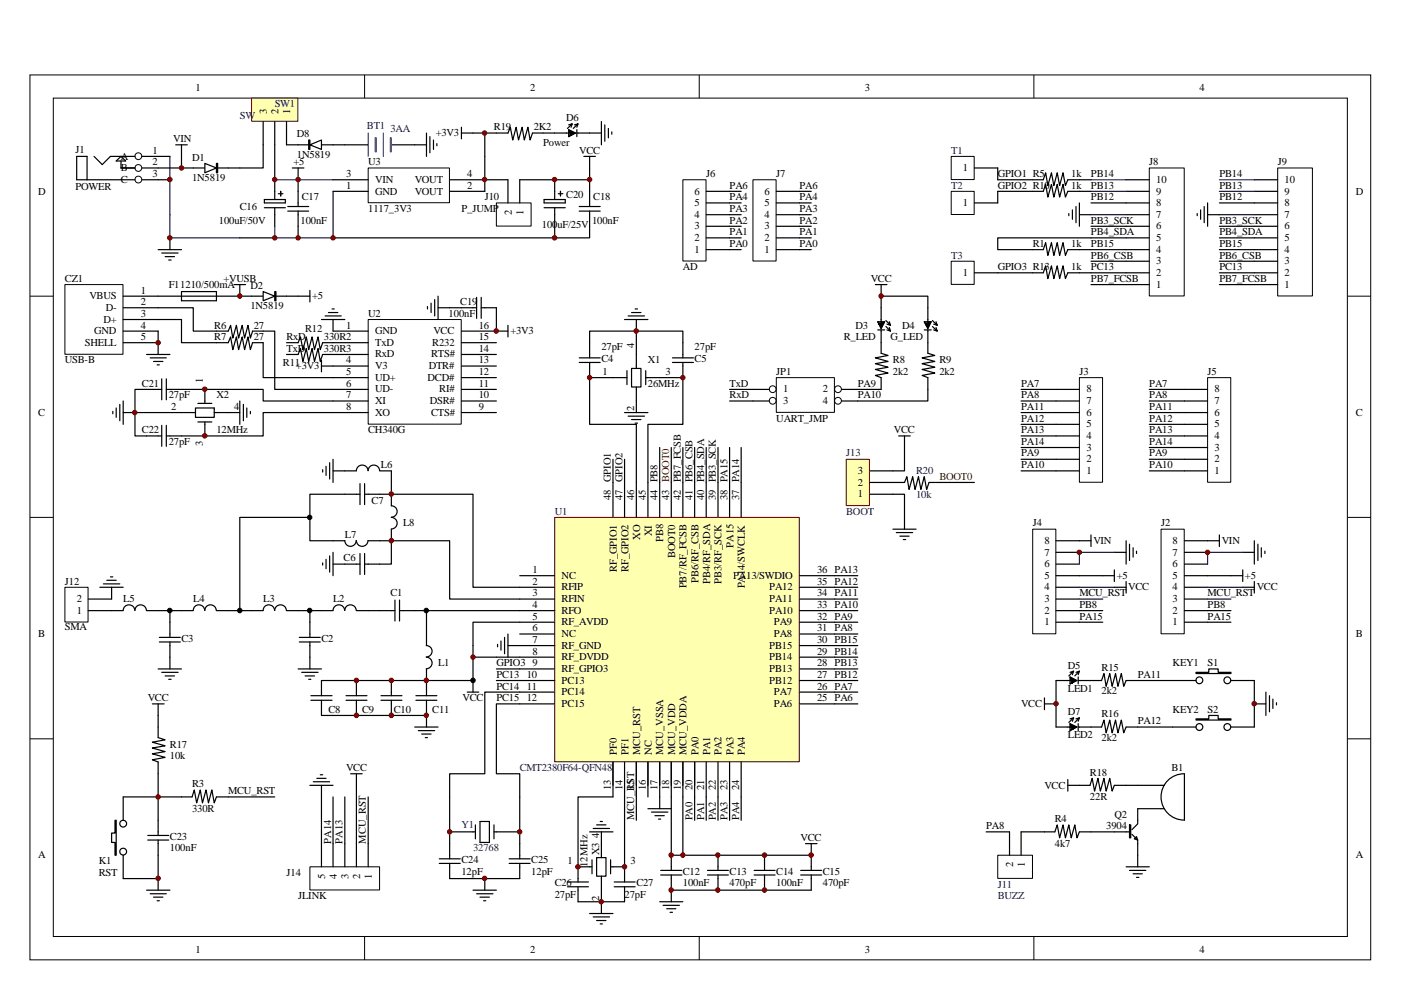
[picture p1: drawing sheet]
<svg xmlns="http://www.w3.org/2000/svg" width="297mm" height="210mm" viewBox="0 0 297 210" stroke-linecap="round" stroke-linejoin="round" font-family="sans-serif">
<g fill="none" stroke="#000" stroke-width=".21">
<path d="M6.3 15.9h284.3v187.6h-284.3zM77.3 15.9v4.9M148.3 15.9v4.9M219.2 15.9v4.9M11.3 20.8h274.4v177.8h-274.4zM6.3 62.8h5M285.7 62.8h5M6.3 109.7h5M285.7 109.7h5M6.3 156.6h5M285.7 156.6h5M77.3 198.6v5"/>
<path d="M148.3 198.6v5M219.2 198.6v5"/>
</g>
<g fill="none" stroke="#000" stroke-width=".25">
<path d="M122.8 75.9h4.5M122.8 76.8h4.5M125 75.9v-5.7h19.8v5.7M125 76.8v3.3M132.4 67.7h5M132.9 78.6v2.9M133.2 67h3.5M133.9 78.1h2v4h-2zM133.9 66.3h2M134.7 65.5h.5M134.9 67.7v10.4M136.9 78.6v2.9"/>
<path d="M142.6 75.9h4.4M142.6 76.8h4.4M144.8 76.8v3.3M68.4 99.6v.5M69.1 98.9v1.9M69.9 98.1v3.5M70.6 99.8h5M70.6 97.4v4.9M75.6 99.8a1.23 1.23 0 0 1 1.2-1.2 1.23 1.23 0 0 1 1.2 1.2M78.1 99.8a1.21 1.21 0 0 1 1.2-1.2 1.21 1.21 0 0 1 1.2 1.2M80.5 99.8h2.5v7.4a1.21 1.21 0 0 1 1.2 1.3 1.21 1.21 0 0 1-1.2 1.2M132.4 87.5h5"/>
<path d="M132.9 80.1h-7.9v9.9h9.9v12.3M133.2 88.2h3.5M133.9 89h2M134.7 89.7h.5M134.9 82.1v5.4M136.9 80.1h7.9v9.9h-7.4v12.3M144.8 94.9v7.4M147.3 94.9v7.4M65.7 109.7h-14.9v19.8M68.4 119.4v.4M69.1 118.6v2M69.9 117.9v3.4"/>
<path d="M70.6 119.6h5.7M70.6 117.1v5M73.1 114.6a1.21 1.21 0 0 0 1.2 1.2 1.21 1.21 0 0 0 1.2-1.2M75.6 114.6a1.23 1.23 0 0 0 1.2 1.2 1.23 1.23 0 0 0 1.2-1.2M76.3 104.8h-10.6v9.9h7.4M76.3 102.5v4.5M76.3 117.4v4.4M77.3 104.8h23v19.7h9.9M77.3 102.5v4.5M77.3 117.4v4.4M78.1 114.7h4.9M83 109.7a1.23 1.23 0 0 1 1.2 1.2 1.23 1.23 0 0 1-1.2 1.3"/>
<path d="M83 114.7v4.9h-5.7M83 114.7h12.3v12.3h14.9M83 112.2v2.5M23.7 129.5h2.4M26.1 129.4a1.23 1.23 0 0 1 1.2-1.2 1.23 1.23 0 0 1 1.3 1.2M28.6 129.4a1.21 1.21 0 0 1 1.2-1.2 1.21 1.21 0 0 1 1.2 1.2M31.1 129.5h9.9M33.8 135.1h4.4M33.8 136.1h4.4M36 129.5v5.6M36 136.1v5.7M41 129.4a1.21 1.21 0 0 1 1.2-1.2 1.21 1.21 0 0 1 1.2 1.2 1.23 1.23 0 0 1 1.2-1.2 1.23 1.23 0 0 1 1.2 1.2"/>
<path d="M45.9 129.5h9.9M55.8 129.4a1.21 1.21 0 0 1 1.2-1.2 1.21 1.21 0 0 1 1.2 1.2M58.3 129.4a1.23 1.23 0 0 1 1.2-1.2 1.23 1.23 0 0 1 1.2 1.2M60.7 129.5h9.9M63.5 135.1h4.4M63.5 136.1h4.4M65.7 129.5v5.6M65.7 136.1v5.7M70.6 129.4a1.23 1.23 0 0 1 1.2-1.2 1.23 1.23 0 0 1 1.3 1.2 1.23 1.23 0 0 1 1.2-1.2 1.23 1.23 0 0 1 1.2 1.2M75.6 129.5h8.1M83.7 127.2v4.5M84.7 129.5h25.5"/>
<path d="M84.7 127.2v4.5M90.4 136.9a1.21 1.21 0 0 1 1.2 1.2 1.21 1.21 0 0 1-1.2 1.2M90.4 139.3a1.23 1.23 0 0 1 1.2 1.3 1.23 1.23 0 0 1-1.2 1.2M90.4 129.5v7.4M100.3 136.9v7.4h-32.1v3.2M105.5 136.6v.5M106.2 135.9v2M107 135.1v3.5M107.7 134.4v4.9M107.7 136.9h2.5M33.5 141.8h5M34.3 142.6h3.5"/>
<path d="M35 143.3h2M35.8 144h.5M63.2 141.8h5M64 142.6h3.4M64.7 143.3h2M65.4 144h.5M65.9 148.5h4.5M65.9 147.5h4.5M68.2 148.5v3.2h22.2M73.4 148.5h4.4M73.4 147.5h4.4M75.6 144.3v3.2"/>
<path d="M75.6 148.5v3.2M80.8 148.5h4.4M80.8 147.5h4.4M83 144.3v3.2M83 148.5v3.2M87.9 154.1h5M88.2 148.5h4.4M88.2 147.5h4.4M88.7 154.9h3.5M89.4 155.6h2M90.2 156.4h.4M90.4 141.8v5.7"/>
<path d="M90.4 148.5v5.6M99.1 146.7h2.4M100.3 144.3v2.4M105.2 141.8h5M134.9 161.6v4.9M137.4 171.5h4.9M138.1 172.2h3.5M138.9 172.9h1.9M139.6 173.7h.5M139.9 169v2.5M159.9 185.5h4.4M159.9 184.5h4.4"/>
<path d="M162.1 181.3v3.2M162.1 185.5v3.2M169.8 185.5h4.4M169.8 184.5h4.4M172 181.3v3.2M172 185.5v3.2"/>
</g>
<path d="M78.1 67.8h19.7v22.1h-19.7z" fill="#fff"/>
<path d="M78.1 67.7h19.7v22.2h-19.7z" fill="none" stroke="#000" stroke-width=".21"/>
<g fill="none" stroke="#000" stroke-width=".25">
<path d="M70.6 70.2h7.5M70.6 72.7h7.5M70.6 75.2h7.5M70.6 77.6h7.5M97.8 70.2h7.4M97.8 72.7h7.4M97.8 75.2h7.4M97.8 77.6h7.4M23.9 87.2v.5M24.6 86.5v2M25.4 85.7v3.5M26.1 87.5h15.3"/>
<path d="M26.1 85v5M34.3 82.6h-5.7v9.8h5.7M34.3 80.3v4.5M34.3 90.2v4.4M35.3 82.6h20.5v2.4h22.3M35.3 80.3v4.5M35.3 90.2v4.4M41.4 86.5h4v2h-4zM42 85.5h2.9M42 89.5h2.9M43.4 82.6v2.9M43.4 89.5v2.9"/>
<path d="M45.4 87.5h5.4M50.8 85v5M51.6 85.7v3.5M52.3 86.5v2M53.1 87.2v.5M70.6 80.1h7.5M70.6 82.6h7.5M78.1 87.5h-22.3v4.9h-20.5M97.8 80.1h7.4M97.8 82.6h7.4M97.8 85h7.4M97.8 87.5h7.4"/>
</g>
<path d="M13.8 60.4h12.3v14.7h-12.3z" fill="#fff"/>
<path d="M13.8 60.3h12.3v14.8h-12.3z" fill="none" stroke="#000" stroke-width=".21"/>
<g fill="none" stroke="#000" stroke-width=".25">
<path d="M26.1 65.2h14.9v5h7.4l.5-1.2 .5 2.7 .7-2.7 .5 2.7 .8-2.7 .5 2.7 .7-2.7 .5 2.7 .5-1.5h4.7v12.4h12.3M26.1 67.7h12.4v5h9.9l.5-1.3 .5 2.7 .7-2.7 .5 2.7 .8-2.7 .5 2.7 .7-2.7 .5 2.7 .5-1.4h2.2v7.4h14.8M26.1 62.8h24.7M26.1 70.2h7.4v5M26.1 72.7h7.4M31.1 75.2h4.9M31.8 75.9h3.5M32.6 76.6h1.9M33.3 77.4h.5M38.5 61.8h7.4v2h-7.4zM63.2 62.8h2.5M65.7 61.6v2.4"/>
<path d="M68.2 67.7h4.9M68.9 67h3.4M69.6 66.3h2M70.4 65.5h.5M70.6 67.7v2.5M90.6 65v.5M91.4 64.3v2M92.2 63.5v3.5M92.9 65.2h2.4M92.9 62.8v4.9M97.8 65.2h3.2M101 63v4.5"/>
<path d="M102 65.2h3.2M102 63v4.5M181.9 82.6h4.9M26.1 169v4.9M26.1 181.3v5"/>
</g>
<path d="M24.4 173.9h.2v7.4h-.2v-2.7h-.7v-2h.7z" fill-rule="evenodd" fill="#fff" stroke="#000" stroke-width=".25"/>
<g fill="none" stroke="#000" stroke-width=".25">
<path d="M32.3 149.2h2.5M33.5 154.1v2.3l1.5 .5-2.7 .5 2.7 .7-2.7 .5 2.7 .8-2.7 .4 2.7 .8-2.7 .5 1.2 .5v7.4h-7.4M33.5 149.2v2.5M31.3 177.1h4.5M31.3 178.1h4.5M33.5 169v8.1M33.5 178.1v10.6M137.4 161.6v4.9M26.1 186.3h7.4M31.1 188.7h4.9M31.8 189.5h3.5M32.6 190.2h1.9"/>
<path d="M33.3 191h.5"/>
<circle cx="26.1" cy="174.6" r=".72"/>
<circle cx="26.1" cy="180.6" r=".72"/>
</g>
<path d="M65.7 183.8h14.8v4.9h-14.8z" fill="#fff"/>
<path d="M65.7 183.8h14.8v4.9h-14.8z" fill="none" stroke="#000" stroke-width=".21"/>
<g fill="none" stroke="#000" stroke-width=".25">
<path d="M38.5 169h2.2l.5-1.5 .5 2.7 .8-2.7 .4 2.7 .8-2.7 .5 2.7 .7-2.7 .5 2.7 .5-1.2h2.5M65.7 166.5h4.9M66.4 165.7h3.5M67.2 165h1.9M67.9 164.3h.5M68.2 166.5v17.3M70.6 169v14.8M73.1 169v14.8M74.3 164.1h2.5M75.6 164.1v19.7M78.1 178.9v4.9M139.9 161.6v4.9"/>
<path d="M142.3 161.6v4.9M221.4 176.4h2.2l.6-1.5 .5 2.7 .7-2.7 .5 2.7 .7-2.7 .5 2.7 .8-2.7 .4 2.7 .6-1.2h2.4"/>
</g>
<path d="M228.9 80.1h4.9v22.1h-4.9z" fill="#fff"/>
<path d="M228.9 80.1h4.9v22.1h-4.9z" fill="none" stroke="#000" stroke-width=".21"/>
<path d="M223.9 99.8h5M223.9 97.4h5M223.9 94.9h5M223.9 92.4h5M223.9 90h5M223.9 87.5h5M223.9 85h5M223.9 82.6h5" fill="none" stroke="#000" stroke-width=".25"/>
<path d="M243.7 35.7h7.4v27.1h-7.4z" fill="#fff"/>
<path d="M243.7 35.6h7.4v27.2h-7.4z" fill="none" stroke="#000" stroke-width=".21"/>
<g fill="none" stroke="#000" stroke-width=".25">
<path d="M238.8 38.1h4.9M226.6 45.3v.4M227.4 44.5v2M228.1 43.8v3.4M228.9 45.5h2.4M228.9 43v5M238.8 57.8h4.9M238.8 55.4h4.9M238.8 52.9h4.9M238.8 50.4h4.9M238.8 48h4.9M238.8 45.5h4.9"/>
<path d="M238.8 43h4.9M238.8 40.6h4.9M238.8 60.3h4.9"/>
</g>
<path d="M231.3 38.1h7.5M231.3 45.5h7.5M231.3 40.6h7.5" fill="none" stroke="#000080" stroke-width=".25"/>
<path d="M246.2 112.2h4.9v22.2h-4.9z" fill="#fff"/>
<g fill="none" stroke="#000" stroke-width=".21">
<path d="M246.2 112.2h4.9v22.2h-4.9z"/>
<circle cx="29.3" cy="33.1" r=".72"/>
<circle cx="29.3" cy="38.1" r=".72"/>
<circle cx="29.3" cy="35.6" r=".72"/>
</g>
<g fill="none" stroke="#000" stroke-width=".25">
<path d="M18.5 38.1v-4.9h-2.2v4.9h12.3M19.9 33.2l1.8 1.7 1.7-1.7h5.2M24.6 34.1l1.1-.9 .9 .9zM25.7 34.1v1.5h2.9M30.1 33.2h3.4M30.1 35.6h3.4M30.1 38.1h3.4M38.5 35.6h12.3M251.1 119.6h4.9M251.1 117.1h4.9M251.1 114.7h7.4M258.5 113.4v2.5"/>
<path d="M263.5 117.1h2.4M265.9 114.7v4.9M266.7 115.4v3.4M267.4 116.1v2M268.2 116.9v.5M251.1 131.9h4.9M251.1 129.5h4.9M251.1 127h4.9M251.1 124.5h4.9M251.1 122.1h4.9"/>
</g>
<path d="M263.5 117.1h-7.5v2.5M256 127h5M256 124.5h7.5" fill="none" stroke="#000080" stroke-width=".25"/>
<g fill="#fff" stroke="#000" stroke-width=".25">
<path d="M45.9 34.6h.2v2h-.2z" fill-rule="evenodd"/>
<path d="M43.4 34.6l2.5 1-2.5 1z" fill-rule="evenodd"/>
</g>
<path d="M36 33.2v17.2h14.8M58.3 38.1h12.3M70.6 40.6v9.8h-12.3v-2.4" fill="none" stroke="#000080" stroke-width=".25"/>
<g fill="none" stroke="#000" stroke-width=".25">
<path d="M33.5 35.6h5M33.5 33.2h2.5M33.5 38.1h2.5M58.3 38.1v4.2M117.6 38.1v4.2M56 42.3h4.5v.7h-4.5zM56 44h4.5M58.3 44v4M59 41.1h1M59.5 40.6v.9M115.4 44h4.4M115.4 42.3h4.4v.7h-4.4z"/>
<path d="M117.6 44v4M118.4 41.1h.9M118.8 40.6v.9"/>
</g>
<path d="M78.1 35.7h17.2v7.3h-17.2z" fill="#fff"/>
<path d="M78.1 35.6h17.2v7.4h-17.2z" fill="none" stroke="#000" stroke-width=".21"/>
<path d="M70.6 38.1h7.5M95.3 38.1h7.5M70.6 40.6h7.5M95.3 40.6h7.5M50.8 62.8h12.4" fill="none" stroke="#000" stroke-width=".25"/>
<g fill="#fff" stroke="#000" stroke-width=".25">
<path d="M58.3 61.8h.2v2h-.2z" fill-rule="evenodd"/>
<path d="M55.8 61.8l2.5 1-2.5 1z" fill-rule="evenodd"/>
</g>
<g fill="none" stroke="#000" stroke-width=".25">
<path d="M62 35.6h2.4M63.2 35.6v8.2M33.5 52.9h5M34.3 53.7h3.5M35 54.4h2M35.8 55.1h.5M36 50.4v2.5M61 44.8h4.4M61 43.8h4.4M63.2 44.8v5.6M231.3 52.9h7.5M231.3 48h7.5"/>
<path d="M231.3 50.4h7.5M231.3 55.4h7.5M231.3 57.8h7.5M95.3 65.2h2.5M231.3 60.3h7.5M130 97.4v4.9M132.4 97.4v4.9M149.7 94.9v7.4M152.2 94.9v7.4M216.5 99.8h7.4M216.5 97.4h7.4M216.5 82.6h7.4"/>
<path d="M216.5 85h7.4M216.5 87.5h7.4M216.5 90h7.4M216.5 92.4h7.4M216.5 94.9h7.4M105.2 139.3h5M177 124.5h4.9M177 127h4.9M177 139.3h4.9M177 136.9h4.9M177 129.5h4.9M177 131.9h4.9"/>
<path d="M177 134.4h4.9M144.8 161.6v4.9M147.3 161.6v4.9"/>
</g>
<path d="M270.9 35.7h7.4v27.1h-7.4z" fill="#fff"/>
<path d="M270.9 35.6h7.4v27.2h-7.4z" fill="none" stroke="#000" stroke-width=".21"/>
<g fill="none" stroke="#000" stroke-width=".25">
<path d="M265.9 38.1h5M253.8 45.3v.4M254.6 44.5v2M255.3 43.8v3.4M256 45.5h2.5M256 43v5M258.5 57.8h12.4M258.5 55.4h12.4M258.5 52.9h12.4M258.5 50.4h12.4M258.5 48h12.4M265.9 45.5h5"/>
<path d="M265.9 43h5M265.9 40.6h5M258.5 60.3h12.4"/>
</g>
<path d="M258.5 38.1h7.4M258.5 45.5h7.4M258.5 40.6h7.4" fill="none" stroke="#000080" stroke-width=".25"/>
<path d="M256.1 80.1h4.8v22.1h-4.8z" fill="#fff"/>
<path d="M256 80.1h4.9v22.1h-4.9z" fill="none" stroke="#000" stroke-width=".21"/>
<path d="M243.7 99.8h12.3M243.7 97.4h12.3M243.7 94.9h12.3M243.7 92.4h12.3M243.7 90h12.3M243.7 87.5h12.3M243.7 85h12.3M243.7 82.6h12.3" fill="none" stroke="#000" stroke-width=".25"/>
<path d="M219 112.2h4.9v22.2h-4.9z" fill="#fff"/>
<path d="M218.9 112.2h5v22.2h-5z" fill="none" stroke="#000" stroke-width=".21"/>
<g fill="none" stroke="#000" stroke-width=".25">
<path d="M37.3 30.7h2.4M38.5 30.7v4.9M97.8 27v2.4M97.8 28.2h2.5M117.6 38.1h7.4M123.8 33.2h2.4M125 33.2v7.4M117.6 48v2.4h-47M125 48v2.4h-7.4M49.6 60.3h2.5M50.8 60.3v2.5M68.2 76.4v2.4"/>
<path d="M68.2 77.6h2.4M105.2 65.2v5h2.5M107.7 69v2.4M186.1 68.2h1.5l-.8 1.5zM186.1 68.2l.7 1.2 .5-.9-.9 .2 .4 .5-.4-.5h.7l-.3 .5-.2-.5 .2 .3M186.1 69.9h1.5M186.4 68.5h.9M186.8 69.9v5l1.5 .5-2.7 .5 2.7 .7-2.7 .5 2.7 .8-2.7 .4 2.7 .8-2.7 .5 1.2 .5v2.5M186.8 68.2v-5.4h9.9v5.4M187.6 68.2l-.8 .3M187.8 68l1 1-.2-.8M187.8 69.2l1 1-.2-.8"/>
<path d="M188 68.7l.8 .3M188 69.9l.8 .3M196 68.2h1.4l-.7 1.5zM196 68.2l.7 1.2 .5-.9-1 .2 .5 .5-.5-.5h.8l-.3 .5-.2-.5 .2 .3M196 69.9h1.4M196.2 68.5h1M196.7 69.9v5l1.5 .5-2.7 .5 2.7 .7-2.7 .5 2.7 .8-2.7 .4 2.7 .8-2.7 .5 1.2 .5v4.9h-14.8M197.4 68.2l-.7 .3M197.7 68l1 1-.2-.8M197.7 69.2l1 1-.2-.8M198 68.7l.7 .3M198 69.9l.7 .3"/>
<path d="M154.7 94.9v7.4M223.9 119.6h5M223.9 117.1h5M223.9 114.7h7.4M231.3 113.4v2.5M236.3 117.1h2.5M238.8 114.7v4.9M239.5 115.4v3.4M240.2 116.1v2M241 116.9v.5M177 122.1h4.9M223.9 131.9h5"/>
<path d="M223.9 129.5h5M223.9 127h5M223.9 124.5h5M223.9 122.1h9.9M236.3 124.5h2.5M238.8 123.3v2.4M256 122.1h5M263.5 124.5h2.4M265.9 123.3v2.4M78.1 169v9.9M170.8 178.9h2.4M172 178.9v2.4"/>
</g>
<path d="M236.3 117.1h-7.4v2.5M228.9 127h4.9M228.9 124.5h7.4" fill="none" stroke="#000080" stroke-width=".25"/>
<path d="M105.3 43.1h7.3v4.8h-7.3z" fill="#fff"/>
<path d="M105.2 43h7.4v4.9h-7.4z" fill="none" stroke="#000" stroke-width=".21"/>
<path d="M102.8 38.1h4.9v4.9M102.8 33.2v7.4M117.6 38.1h-7.4v4.9" fill="none" stroke="#000" stroke-width=".25"/>
<path d="M164.6 80.1h12.3v7.3h-12.3z" fill="#fff"/>
<g fill="none" stroke="#000" stroke-width=".21">
<path d="M164.6 80.1h12.3v7.3h-12.3z"/>
<circle cx="163.8" cy="85" r=".72"/>
<circle cx="163.8" cy="82.5" r=".72"/>
<circle cx="177.7" cy="85" r=".72"/>
<circle cx="177.7" cy="82.5" r=".72"/>
</g>
<path d="M159.6 82.6h3.5M159.6 85h3.5M178.4 82.6h3.5M178.4 85h3.5" fill="none" stroke="#000" stroke-width=".25"/>
<path d="M13.8 124.6h4.9v7.3h-4.9z" fill="#fff"/>
<path d="M13.8 124.5h4.9v7.4h-4.9z" fill="none" stroke="#000" stroke-width=".21"/>
<path d="M18.7 129.5h5M21.2 124.5h4.9M21.9 123.8h3.5M22.6 123h2M23.4 122.3h.5M23.7 124.5v2.5h-5" fill="none" stroke="#000" stroke-width=".25"/>
<g fill="#000" stroke="#000" stroke-width=".21">
<circle cx="65.7" cy="109.7" r=".47"/>
<circle cx="36" cy="129.4" r=".49"/>
<circle cx="50.8" cy="129.4" r=".48"/>
<circle cx="65.6" cy="129.4" r=".48"/>
<circle cx="90.4" cy="129.4" r=".48"/>
</g>
<path d="M144.8 38.2h4.9v17.1h-4.9z" fill="#fff"/>
<path d="M144.8 38.1h4.9v17.2h-4.9z" fill="none" stroke="#000" stroke-width=".21"/>
<path d="M149.7 52.9h5M149.7 50.4h5M149.7 48h5M149.7 45.5h5M149.7 43h5M149.7 40.6h5" fill="none" stroke="#000" stroke-width=".25"/>
<path d="M159.7 38.2h4.8v17.1h-4.8z" fill="#fff"/>
<path d="M159.6 38.1h4.9v17.2h-4.9z" fill="none" stroke="#000" stroke-width=".21"/>
<g fill="none" stroke="#000" stroke-width=".25">
<path d="M154.7 52.9h2.4M154.7 50.4h2.4M154.7 48h2.4M154.7 45.5h2.4M154.7 43h2.4M154.7 40.6h2.4M164.6 52.9h7.4M164.6 50.4h7.4M164.6 48h7.4M164.6 45.5h7.4M164.6 43h7.4M164.6 40.6h7.4"/>
<path d="M236.3 176.4h2.5M241.2 171.5v2.4M241.2 178.9v2.4"/>
</g>
<path d="M240.5 177.9l.5-.5 .2 .7z" fill-rule="evenodd" fill="#fff" stroke="#000" stroke-width=".25"/>
<g fill="none" stroke="#000" stroke-width=".25">
<path d="M122.8 44.8h4.5M122.8 43.8h4.5M125 40.6v3.2M125 44.8v3.2M248.6 144.3h5M261 144.3h4.9M226.4 166.5h4.7l.5-1.5 .5 2.7 .7-2.7 .5 2.7 .8-2.7 .4 2.7 .8-2.7 .5 2.7 .5-1.2h10.6M226.4 165.3v2.4M231.3 176.4h5M238.8 176.4h.7M239.5 174.9h.2v2.7h-.2zM240 176.9l1.2 1.2v.8"/>
<path d="M241.2 173.9v.8l-1.2 1.2M241.2 171.5h5.7M251.1 164.1a4.9 4.9 0 0 0-4.9 4.9 4.9 4.9 0 0 0 4.9 4.9M251.1 164.1v9.8M238.8 183.8h4.9M239.5 184.5h3.5M240.2 185.3h2M241 186h.5M241.2 181.3v2.5"/>
</g>
<path d="M253.6 142.6h2.7v-.8h2v.8h2.7v.2h-7.4z" fill-rule="evenodd" fill="#fff" stroke="#000" stroke-width=".25"/>
<g fill="none" stroke="#000" stroke-width=".25">
<path d="M248.6 154.1h5M261 154.1h4.9"/>
<circle cx="254.3" cy="144.2" r=".72"/>
<circle cx="260.2" cy="144.2" r=".72"/>
</g>
<path d="M253.6 152.4h2.7v-.7h2v.7h2.7v.3h-7.4z" fill-rule="evenodd" fill="#fff" stroke="#000" stroke-width=".25"/>
<g fill="none" stroke="#000" stroke-width=".25">
<path d="M100.3 28.2h7.4l.5-1.2 .5 2.7 .7-2.7 .5 2.7 .8-2.7 .5 2.7 .7-2.7 .5 2.7 .5-1.5h7.7M102.8 28.2v5M120.6 27.5l1.4 .7-1.4 .8zM120.6 26.5l.7-.2-1 .9M120.6 27.5l.2 .7M120.8 27.7v1M121.3 28.2l-.2 .3 .4-.3-.4-.2v.7l.4-.5-.4 .5-.3-1 1 .5-1.2 .8M121.3 26.3l-.2 .7M121.8 26.5l.8-.2-1.1 .9M122.3 28.2h5.2M122.3 27.5v1.5M122.6 26.3l-.3 .7"/>
<path d="M127.5 25.8v4.9M128.2 26.5v3.4M129 27.2v2M129.7 28v.5M60.7 72.7h2.5l.5-1.3 .5 2.7 .7-2.7 .5 2.7 .8-2.7 .5 2.7 .7-2.7 .5 2.7 .5-1.4h2.2M60.7 75.2h2.5l.5-1.3 .5 2.7 .7-2.7 .5 2.7 .8-2.7 .5 2.7 .7-2.7 .5 2.7 .5-1.4h2.2M154.7 82.6h4.9M154.7 85h4.9M33.5 151.7v2.4M177 141.8h4.9M241.2 154.1h7.4M241.2 144.3h7.4"/>
<path d="M265.9 144.3v9.8M265.9 149.2h2.5M268.4 146.7v5M269.2 147.5v3.4M269.9 148.2v2M270.6 149v.5M33.5 169h5M48.4 169h9.9M130 161.6v4.9M134.9 169v4.9M142.3 169v12.3h9.9v3.2M216.5 176.4h4.9"/>
<path d="M139.9 191.2h4.9M140.1 185.5h4.5M140.1 184.5h4.5M140.6 192h3.5M141.4 192.7h1.9M142.1 193.4h.5M142.3 181.3v3.2M142.3 185.5v5.7M150 185.5h4.4M150 184.5h4.4M152.2 185.5v3.2h-9.9"/>
<circle cx="254.3" cy="154.1" r=".72"/>
<circle cx="260.2" cy="154.1" r=".72"/>
</g>
<circle cx="100.3" cy="144.3" r=".48" fill="#000" stroke="#000" stroke-width=".21"/>
<g fill="#800000" stroke="#800000" stroke-width=".21">
<circle cx="33.5" cy="186.2" r=".47"/>
<circle cx="33.5" cy="169" r=".47"/>
</g>
<path d="M211.6 181.4h7.3v4.8h-7.3z" fill="#fff"/>
<path d="M211.5 181.3h7.4v4.9h-7.4z" fill="none" stroke="#000" stroke-width=".21"/>
<g fill="none" stroke="#000" stroke-width=".25">
<path d="M211.5 38.1h9.7l.5-1.5 .5 2.7 .7-2.7 .5 2.7 .8-2.7 .5 2.7 .7-2.7 .5 2.7 .5-1.2h4.9M211.5 57.8h9.7l.5-1.4 .5 2.7 .7-2.7 .5 2.7 .8-2.7 .5 2.7 .7-2.7 .5 2.7 .5-1.3h4.9M211.5 40.6h9.7l.5-1.5 .5 2.7 .7-2.7 .5 2.7 .8-2.7 .5 2.7 .7-2.7 .5 2.7 .5-1.2h4.9M231.3 50.4h-19.8v2.5h9.7l.5-1.5 .5 2.8 .7-2.8 .5 2.8 .8-2.8 .5 2.8 .7-2.8 .5 2.8 .5-1.3h4.9M95.3 176.4h5.5M95.3 169v13.1M100.8 174.9v3M101.8 174.2h2v4.4h-2zM104.7 176.4h5.5M104.7 174.9v3M110.2 169v13.1M209.1 176.4h4.9v4.9"/>
<path d="M216.5 176.4v4.9M93.1 182.1h4.5M93.1 183.1h4.5M95.3 183.1v3.2h14.9v-3.2M100.3 188.7h4.9M101 189.5h3.5M101.8 190.2h2M102.5 191h.5M102.8 186.3v2.4M107.9 182.1h4.5M107.9 183.1h4.5"/>
</g>
<path d="M201.7 55.4h4.8v4.9h-4.8z" fill="#fff"/>
<path d="M201.7 55.4h4.8v4.9h-4.8z" fill="none" stroke="#000" stroke-width=".21"/>
<path d="M206.6 57.8h4.9" fill="none" stroke="#000" stroke-width=".25"/>
<path d="M201.7 40.6h4.8v4.9h-4.8z" fill="#fff"/>
<path d="M201.7 40.6h4.8v4.9h-4.8z" fill="none" stroke="#000" stroke-width=".21"/>
<path d="M206.6 43h4.9" fill="none" stroke="#000" stroke-width=".25"/>
<path d="M201.7 33.2h4.8v4.9h-4.8z" fill="#fff"/>
<path d="M201.7 33.2h4.8v4.9h-4.8z" fill="none" stroke="#000" stroke-width=".21"/>
<path d="M206.6 35.6h4.9v2.5M211.5 40.6v2.4M185.6 60.3h2.4M186.8 60.3v2.5" fill="none" stroke="#000" stroke-width=".25"/>
<g fill="#800000" stroke="#800000" stroke-width=".21">
<circle cx="75.6" cy="144.3" r=".48"/>
<circle cx="75.6" cy="151.7" r=".48"/>
<circle cx="83" cy="144.3" r=".48"/>
<circle cx="83" cy="151.7" r=".48"/>
<circle cx="90.4" cy="144.3" r=".48"/>
<circle cx="90.4" cy="151.7" r=".48"/>
<circle cx="83" cy="104.7" r=".47"/>
<circle cx="83" cy="114.6" r=".48"/>
<circle cx="36" cy="38.1" r=".48"/>
<circle cx="36" cy="50.4" r=".48"/>
<circle cx="105.2" cy="70.2" r=".49"/>
<circle cx="43.4" cy="82.5" r=".48"/>
<circle cx="43.4" cy="92.4" r=".49"/>
<circle cx="28.6" cy="87.5" r=".47"/>
<circle cx="33.5" cy="72.7" r=".47"/>
<circle cx="50.8" cy="62.8" r=".48"/>
</g>
<path d="M117.6 109.7h51.9v51.8h-51.9z" fill="#ffffb0"/>
<path d="M117.6 109.7h51.9v51.8h-51.9z" fill="none" stroke="#800000" stroke-width=".21"/>
<g fill="none" stroke="#000" stroke-width=".25">
<path d="M231.3 43h7.5M258.5 43h7.4M139.9 94.9v14.8M142.3 94.9v14.8M157.1 94.9v14.8M130 102.3v7.4M132.4 102.3v7.4M134.9 102.3v7.4M137.4 102.3v7.4M144.8 102.3v7.4M147.3 102.3v7.4M149.7 102.3v7.4"/>
<path d="M152.2 102.3v7.4M154.7 102.3v7.4M100.3 139.3h4.9M110.2 122.1h7.4M110.2 124.5h7.4M110.2 127h7.4M110.2 129.5h7.4M110.2 136.9h7.4M110.2 139.3h7.4M110.2 134.4h7.4M117.6 131.9h-17.3v5M169.5 122.1h7.5"/>
<path d="M169.5 124.5h7.5M169.5 127h7.5M169.5 129.5h7.5M169.5 131.9h7.5M169.5 136.9h7.5M169.5 139.3h7.5M169.5 134.4h7.5M228.9 129.5h4.9M228.9 131.9h4.9M256 129.5h5M256 131.9h5M105.2 144.3h12.4"/>
<path d="M110.2 141.8h7.4M110.2 146.7h7.4M117.6 149.2h-12.4v14.9h5v4.9M169.5 141.8h7.5M169.5 144.3h12.4M169.5 146.7h12.4M169.5 149.2h12.4M221.4 149.2h2.5M221.4 148v2.5M226.9 143.5l1.4 .8-1.4 .7zM226.9 142.6l.7-.3-1 1M226.9 153.4l1.4 .7-1.4 .8z"/>
<path d="M226.9 152.4l.7-.2-1 1M226.9 144.3h-3v9.8h3M226.9 143.5l.2 .8M226.9 153.4l.2 .7M227.1 143.8v1M227.1 153.7v1M227.6 144.3l-.2 .2 .5-.2-.5-.3v.8l.5-.5-.5 .5-.3-1 1 .5-1.2 .7M227.6 154.1l-.2 .3 .5-.3-.5-.2v.8l.5-.6-.5 .6-.3-1 1 .4-1.2 .8M227.6 142.3l-.2 .8M227.6 152.2l-.2 .7M228.1 142.6l.8-.3-1 1M228.1 152.4l.8-.2-1 1"/>
<path d="M228.6 144.3h5l.5-1.5 .4 2.7 .8-2.7 .5 2.7 .7-2.7 .5 2.7 .7-2.7 .6 2.7 .5-1.2h2.4M228.6 154.1h5l.5-1.4 .4 2.7 .8-2.7 .5 2.7 .7-2.7 .5 2.7 .7-2.7 .6 2.7 .5-1.3h2.4M228.6 143.5v1.5M228.6 153.4v1.5M228.9 142.3l-.3 .8M228.9 152.2l-.3 .7M125 176.4h5M125.8 175.7h3.4M126.5 174.9h2M127.3 174.2h.4M127.5 176.4v5.4M130 161.6v7.4h-7.4v14.8"/>
<path d="M132.4 161.6v25.4M134.9 161.6v7.4M137.4 161.6v7.4M139.9 161.6v7.4M142.3 161.6v7.4M144.8 161.6v19.7M147.3 161.6v7.4M149.7 161.6v7.4M152.2 161.6v7.4M154.7 161.6v7.4M157.1 161.6v7.4M120.3 187h4.5"/>
<path d="M120.3 188h4.5M122.6 188v3.2h9.8v-3.2M122.6 183.8v3.2M122.6 183.8h2.9M125 193.7h5M125.5 182.3v3M125.8 194.4h3.4M126.5 181.8h2v4h-2zM126.5 195.2h2M127.3 195.9h.4M127.5 185.8v7.9M129.5 182.3v3"/>
<path d="M129.5 183.8h2.9M130.2 187h4.5M130.2 188h4.5M152.2 188.7h19.8M152.2 181.3h19.8"/>
</g>
<g fill="#800000" stroke="#800000" stroke-width=".21">
<circle cx="142.3" cy="188.7" r=".49"/>
<circle cx="100.3" cy="139.3" r=".47"/>
<circle cx="95.3" cy="176.4" r=".47"/>
<circle cx="110.2" cy="176.4" r=".48"/>
<circle cx="102.7" cy="186.2" r=".47"/>
<circle cx="152.2" cy="188.7" r=".48"/>
<circle cx="162.1" cy="188.7" r=".48"/>
<circle cx="152.2" cy="181.3" r=".48"/>
<circle cx="162.1" cy="181.3" r=".48"/>
<circle cx="144.8" cy="181.3" r=".48"/>
<circle cx="142.3" cy="181.3" r=".49"/>
<circle cx="172" cy="181.3" r=".49"/>
<circle cx="125" cy="80.1" r=".47"/>
<circle cx="144.8" cy="80.1" r=".47"/>
<circle cx="134.9" cy="70.2" r=".49"/>
<circle cx="127.5" cy="191.2" r=".47"/>
<circle cx="256" cy="117.1" r=".47"/>
<circle cx="228.8" cy="117.1" r=".48"/>
<circle cx="186.8" cy="62.8" r=".48"/>
<circle cx="265.9" cy="149.2" r=".48"/>
<circle cx="223.9" cy="149.2" r=".47"/>
</g>
<path d="M179.5 97.4h4.8v9.8h-4.8z" fill="#ffffb0"/>
<path d="M179.4 97.4h4.9v9.8h-4.9z" fill="none" stroke="#800000" stroke-width=".21"/>
<path d="M73.1 30.7h5M83 30.7h4.9M184.4 99.8h4.9M184.4 104.8h4.9M184.4 102.3h4.9" fill="none" stroke="#000" stroke-width=".25"/>
<path d="M78.1 28.2v5M81.3 28.2v5" fill="none" stroke="#00f" stroke-width=".25"/>
<g fill="#00f" stroke="#00f" stroke-width=".25">
<path d="M79.5 29.2h.3v3h-.3z" fill-rule="evenodd"/>
<path d="M82.8 29.2h.2v3h-.2z" fill-rule="evenodd"/>
</g>
<path d="M53.4 20.8h9.8v4.9h-9.8z" fill="#ffffb0"/>
<path d="M53.3 20.8h9.9v4.9h-9.9z" fill="none" stroke="#800000" stroke-width=".21"/>
<g fill="none" stroke="#000" stroke-width=".25">
<path d="M55.8 25.8v9.8h-5M58.3 25.8v12.3M60.7 25.8v4.9h12.4M87.9 30.7h2.5M90.4 28.2v5M91.1 29v3.4M91.9 29.7v2M92.6 30.5v.4M50.8 50.4h7.5M190.5 92.4h2.5M191.8 92.4v7.4h-2.5M189.3 102.3h2.5l.5-1.2 .4 2.7 .8-2.7 .5 2.7 .7-2.7 .5 2.7 .8-2.7 .5 2.7 .5-1.5h9.6"/>
<path d="M189.3 104.8h2.5v7.4M189.3 112.2h4.9M190 112.9h3.5M190.8 113.7h1.9M191.5 114.4h.5"/>
</g>
<g fill="#800000" stroke="#800000" stroke-width=".21">
<circle cx="117.6" cy="50.4" r=".48"/>
<circle cx="58.2" cy="50.4" r=".47"/>
<circle cx="70.6" cy="50.4" r=".47"/>
<circle cx="63.2" cy="50.4" r=".47"/>
<circle cx="63.2" cy="38.1" r=".47"/>
<circle cx="58.2" cy="38.1" r=".47"/>
<circle cx="102.7" cy="38.1" r=".47"/>
<circle cx="102.7" cy="28.2" r=".47"/>
<circle cx="125" cy="38.1" r=".47"/>
</g>
<g fill="#fff" stroke="#000" stroke-width=".25">
<path d="M65.4 29.7h.3v2h-.3z" fill-rule="evenodd"/>
<path d="M65.7 30.7l2.5-1v2z" fill-rule="evenodd"/>
</g>
<g fill="#800000" stroke="#800000" stroke-width=".21">
<circle cx="38.5" cy="35.6" r=".47"/>
<circle cx="117.6" cy="38.1" r=".48"/>
<circle cx="122.5" cy="183.8" r=".48"/>
<circle cx="132.4" cy="183.8" r=".47"/>
</g>
<path d="M233.8 122.1h2.5M236.3 120.8v2.5M261 122.1h2.5M263.5 120.8v2.5M110.2 146.7h-7.4v17.4h-7.5v4.9M147.3 169v4.9M149.7 169v4.9M152.2 169v4.9M154.7 169v4.9M157.1 169v4.9" fill="none" stroke="#000" stroke-width=".25"/>
<g font-size="2.2">
<text x="41.4" y="19.3">1</text>
<text x="112.4" y="19.3">2</text>
<text x="183.3" y="19.3">3</text>
<text x="254.3" y="19.3">4</text>
<text x="56.6" y="24.3" transform="rotate(-90 56.6 24.3)">3</text>
<text x="59.1" y="24.3" transform="rotate(-90 59.1 24.3)">2</text>
<text x="61.6" y="24.3" transform="rotate(-90 61.6 24.3)">1</text>
<text x="62.9" y="29.1">D8</text>
<text x="92.4" y="28.9">+3V3</text>
<text x="104.7" y="27.7">R19</text>
<text x="113.2" y="27.7">2K2</text>
<text x="120.1" y="25.7">D6</text>
<text x="16" y="32.4">J1</text>
<text x="25.7" y="33.8">A</text>
<text x="32.3" y="32.6">1</text>
<text x="32.3" y="35.1">2</text>
<text x="36.7" y="30.1">VIN</text>
<text x="40.7" y="34.1">D1</text>
<text x="62.2" y="35.1">+5</text>
<text x="62.9" y="33.6">1N5819</text>
<text x="78.1" y="35.1">U3</text>
<text x="115.1" y="30.9">Power</text>
<text x="122.8" y="32.6">VCC</text>
<text x="243.7" y="35.1">J8</text>
<text x="270.9" y="35.1">J9</text>
<text x="8.1" y="41.2">D</text>
<text x="16" y="40.2">POWER</text>
<text x="25.7" y="36.3">B</text>
<text x="25.7" y="38.7">C</text>
<text x="32.3" y="37.5">3</text>
<text x="40.7" y="38.3">1N5819</text>
<text x="73.4" y="40">1</text>
<text x="73.4" y="37.5">3</text>
<text x="79.5" y="41.2">GND</text>
<text x="79.5" y="38.7">VIN</text>
<text x="87.9" y="41.2">VOUT</text>
<text x="87.9" y="38.7">VOUT</text>
<text x="99.1" y="40">2</text>
<text x="99.1" y="37.5">4</text>
<text x="120.1" y="42">C20</text>
<text x="147.3" y="41.2">6</text>
<text x="149.7" y="37.5">J6</text>
<text x="154.7" y="40">PA6</text>
<text x="162.1" y="41.2">6</text>
<text x="164.6" y="37.5">J7</text>
<text x="169.5" y="40">PA6</text>
<text x="204.1" y="36.3">1</text>
<text x="211.5" y="40">GPIO2 R10</text>
<text x="211.5" y="37.5">GPIO1 R5</text>
<text x="227.1" y="37.5">1k</text>
<text x="227.1" y="40">1k</text>
<text x="231.3" y="40">PB13</text>
<text x="231.3" y="37.5">PB14</text>
<text x="245.2" y="41.2">9</text>
<text x="245.2" y="38.7">10</text>
<text x="258.5" y="40">PB13</text>
<text x="258.5" y="37.5">PB14</text>
<text x="272.4" y="41.2">9</text>
<text x="272.4" y="38.7">10</text>
<text x="287.4" y="41.2">D</text>
<text x="46.4" y="47.4">100uF/50V</text>
<text x="50.8" y="44.5">C16</text>
<text x="63.7" y="47.4">100nF</text>
<text x="64" y="42.5">C17</text>
<text x="78.1" y="44.9">1117_3V3</text>
<text x="97.8" y="44.9">P_JUMP</text>
<text x="102.8" y="42.5">J10</text>
<text x="108.5" y="45.5" transform="rotate(-90 108.5 45.5)">2</text>
<text x="111" y="45.5" transform="rotate(-90 111 45.5)">1</text>
<text x="125.5" y="47.4">100nF</text>
<text x="125.8" y="42.5">C18</text>
<text x="147.3" y="46.2">4</text>
<text x="147.3" y="43.7">5</text>
<text x="154.7" y="47.4">PA2</text>
<text x="154.7" y="44.9">PA3</text>
<text x="154.7" y="42.5">PA4</text>
<text x="162.1" y="46.2">4</text>
<text x="162.1" y="43.7">5</text>
<text x="169.5" y="47.4">PA2</text>
<text x="169.5" y="44.9">PA3</text>
<text x="169.5" y="42.5">PA4</text>
<text x="204.1" y="43.7">1</text>
<text x="231.3" y="42.5">PB12</text>
<text x="231.3" y="47.4">PB3_SCK</text>
<text x="245.2" y="46.2">7</text>
<text x="245.2" y="43.7">8</text>
<text x="258.5" y="42.5">PB12</text>
<text x="258.5" y="47.4">PB3_SCK</text>
<text x="272.4" y="46.2">7</text>
<text x="272.4" y="43.7">8</text>
<text x="114.9" y="48.4">100uF/25V</text>
<text x="147.3" y="53.6">1</text>
<text x="147.3" y="51.1">2</text>
<text x="147.3" y="48.7">3</text>
<text x="154.7" y="49.9">PA1</text>
<text x="154.7" y="52.3">PA0</text>
<text x="162.1" y="53.6">1</text>
<text x="162.1" y="51.1">2</text>
<text x="162.1" y="48.7">3</text>
<text x="169.5" y="52.3">PA0</text>
<text x="169.5" y="49.9">PA1</text>
<text x="218.9" y="52.3">R1</text>
<text x="227.1" y="52.3">1k</text>
<text x="231.3" y="52.3">PB15</text>
<text x="231.3" y="49.9">PB4_SDA</text>
<text x="245.2" y="53.6">4</text>
<text x="245.2" y="51.1">5</text>
<text x="245.2" y="48.7">6</text>
<text x="258.5" y="52.3">PB15</text>
<text x="258.5" y="49.9">PB4_SDA</text>
<text x="272.4" y="53.6">4</text>
<text x="272.4" y="51.1">5</text>
<text x="272.4" y="48.7">6</text>
<text x="13.8" y="59.7">CZ1</text>
<text x="47.4" y="59.7">+VUSB</text>
<text x="144.8" y="57.3">AD</text>
<text x="184.6" y="59.7">VCC</text>
<text x="204.1" y="58.5">1</text>
<text x="211.5" y="57.3">GPIO3 R13</text>
<text x="227.1" y="57.3">1k</text>
<text x="231.3" y="57.3">PC13</text>
<text x="231.3" y="54.8">PB6_CSB</text>
<text x="231.3" y="59.7">PB7_FCSB</text>
<text x="245.2" y="58.5">2</text>
<text x="245.2" y="56.1">3</text>
<text x="258.5" y="57.3">PC13</text>
<text x="258.5" y="59.7">PB7_FCSB</text>
<text x="258.5" y="54.8">PB6_CSB</text>
<text x="272.4" y="58.5">2</text>
<text x="272.4" y="56.1">3</text>
<text x="19" y="63.5">VBUS</text>
<text x="22.4" y="65.9">D-</text>
<text x="29.8" y="62.2">1</text>
<text x="29.8" y="64.7">2</text>
<text x="35.8" y="61">F11210/500mA</text>
<text x="53.1" y="61.2">D2</text>
<text x="53.1" y="65.4">1N5819</text>
<text x="66.2" y="63.5">+5</text>
<text x="97.6" y="64.7">C19</text>
<text x="245.2" y="61">1</text>
<text x="272.4" y="61">1</text>
<text x="19.9" y="70.9">GND</text>
<text x="21.9" y="68.4">D+</text>
<text x="29.8" y="67.2">3</text>
<text x="29.8" y="69.7">4</text>
<text x="45.4" y="69.7">R6</text>
<text x="53.8" y="69.7">27</text>
<text x="64.7" y="70.4">R12</text>
<text x="73.4" y="69.7">1</text>
<text x="78.1" y="67.2">U2</text>
<text x="79.5" y="70.9">GND</text>
<text x="91.9" y="70.9">VCC</text>
<text x="95.1" y="67.2">100nF</text>
<text x="101.5" y="69.7">16</text>
<text x="108.2" y="70.9">+3V3</text>
<text x="181.4" y="69.7">D3</text>
<text x="191.3" y="69.7">D4</text>
<text x="13.8" y="77.1">USB-B</text>
<text x="18" y="73.3">SHELL</text>
<text x="29.8" y="72.1">5</text>
<text x="45.4" y="72.1">R7</text>
<text x="53.8" y="72.1">27</text>
<text x="60" y="77.5">R11</text>
<text x="60.7" y="74.6">TxD</text>
<text x="60.7" y="72.1">RxD</text>
<text x="68.7" y="72.1">330R2</text>
<text x="68.7" y="74.6">330R3</text>
<text x="73.4" y="77.1">4</text>
<text x="79.5" y="73.3">TxD</text>
<text x="79.5" y="75.8">RxD</text>
<text x="91.4" y="75.8">RTS#</text>
<text x="91.7" y="73.3">R232</text>
<text x="101.5" y="74.6">14</text>
<text x="101.5" y="72.1">15</text>
<text x="101.5" y="77.1">13</text>
<text x="127.5" y="76.8">C4</text>
<text x="127.5" y="74.3">27pF</text>
<text x="134.5" y="73.9" transform="rotate(-90 134.5 73.9)">4</text>
<text x="137.4" y="77.1">X1</text>
<text x="147.3" y="76.8">C5</text>
<text x="147.3" y="74.3">27pF</text>
<text x="178.9" y="72.1">R_LED</text>
<text x="188.8" y="72.1">G_LED</text>
<text x="189.3" y="77.1">R8</text>
<text x="199.2" y="77.1">R9</text>
<text x="30.1" y="82">C21</text>
<text x="43" y="81.3" transform="rotate(-90 43 81.3)">1</text>
<text x="62.7" y="78.3">+3V3</text>
<text x="73.4" y="79.5">5</text>
<text x="73.4" y="82">6</text>
<text x="79.5" y="78.3">V3</text>
<text x="79.5" y="80.7">UD+</text>
<text x="79.5" y="83.2">UD-</text>
<text x="90.6" y="80.7">DCD#</text>
<text x="90.9" y="78.3">DTR#</text>
<text x="93.1" y="83.2">RI#</text>
<text x="101.5" y="82">11</text>
<text x="101.5" y="79.5">12</text>
<text x="127.7" y="79.5">1</text>
<text x="137.4" y="82">26MHz</text>
<text x="141.1" y="79.5">3</text>
<text x="154.7" y="82">TxD</text>
<text x="164.6" y="79.5">JP1</text>
<text x="166.1" y="83.2">1</text>
<text x="174.5" y="83.2">2</text>
<text x="181.9" y="82">PA9</text>
<text x="189.3" y="79.5">2k2</text>
<text x="199.2" y="79.5">2k2</text>
<text x="216.5" y="82">PA7</text>
<text x="228.9" y="79.5">J3</text>
<text x="230.3" y="83.2">8</text>
<text x="243.7" y="82">PA7</text>
<text x="256" y="79.5">J5</text>
<text x="257.5" y="83.2">8</text>
<text x="8.1" y="88.2">C</text>
<text x="35.8" y="84.5">27pF</text>
<text x="36.3" y="86.9">2</text>
<text x="45.9" y="84.5">X2</text>
<text x="49.6" y="86.9">4</text>
<text x="73.4" y="84.5">7</text>
<text x="73.4" y="86.9">8</text>
<text x="79.5" y="85.7">XI</text>
<text x="79.5" y="88.2">XO</text>
<text x="91.1" y="85.7">DSR#</text>
<text x="91.4" y="88.2">CTS#</text>
<text x="101.5" y="86.9">9</text>
<text x="101.5" y="84.5">10</text>
<text x="134.5" y="87.2" transform="rotate(-90 134.5 87.2)">2</text>
<text x="154.7" y="84.5">RxD</text>
<text x="164.6" y="89.4">UART_JMP</text>
<text x="166.1" y="85.7">3</text>
<text x="174.5" y="85.7">4</text>
<text x="181.9" y="84.5">PA10</text>
<text x="216.5" y="89.4">PA12</text>
<text x="216.5" y="84.5">PA8</text>
<text x="216.5" y="86.9">PA11</text>
<text x="230.3" y="88.2">6</text>
<text x="230.3" y="85.7">7</text>
<text x="243.7" y="86.9">PA11</text>
<text x="243.7" y="89.4">PA12</text>
<text x="243.7" y="84.5">PA8</text>
<text x="257.5" y="88.2">6</text>
<text x="257.5" y="85.7">7</text>
<text x="287.4" y="88.2">C</text>
<text x="30.1" y="91.9">C22</text>
<text x="35.8" y="94.3">27pF</text>
<text x="43" y="94.6" transform="rotate(-90 43 94.6)">3</text>
<text x="45.9" y="91.9">12MHz</text>
<text x="78.1" y="91.9">CH340G</text>
<text x="189.5" y="91.9">VCC</text>
<text x="216.5" y="91.9">PA13</text>
<text x="216.5" y="94.3">PA14</text>
<text x="230.3" y="95.6">3</text>
<text x="230.3" y="93.1">4</text>
<text x="230.3" y="90.6">5</text>
<text x="243.7" y="91.9">PA13</text>
<text x="243.7" y="94.3">PA14</text>
<text x="257.5" y="95.6">3</text>
<text x="257.5" y="93.1">4</text>
<text x="257.5" y="90.6">5</text>
<text x="80.8" y="99.3">L6</text>
<text x="181.9" y="100.5">3</text>
<text x="216.5" y="99.3">PA10</text>
<text x="216.5" y="96.8">PA9</text>
<text x="230.3" y="100.5">1</text>
<text x="230.3" y="98">2</text>
<text x="243.7" y="99.3">PA10</text>
<text x="243.7" y="96.8">PA9</text>
<text x="257.5" y="100.5">1</text>
<text x="257.5" y="98">2</text>
<text x="78.8" y="106.9">C7</text>
<text x="129.5" y="106" transform="rotate(-90 129.5 106)">48 GPIO1</text>
<text x="132" y="106" transform="rotate(-90 132 106)">47 GPIO2</text>
<text x="134.5" y="106" transform="rotate(-90 134.5 106)">46</text>
<text x="136.9" y="106" transform="rotate(-90 136.9 106)">45</text>
<text x="139.4" y="106" transform="rotate(-90 139.4 106)">44 PB8</text>
<text x="141.9" y="106" transform="rotate(-90 141.9 106)">43 BOOT0</text>
<text x="144.4" y="106" transform="rotate(-90 144.4 106)">42 PB7_FCSB</text>
<text x="146.8" y="106" transform="rotate(-90 146.8 106)">41 PB6_CSB</text>
<text x="149.3" y="106" transform="rotate(-90 149.3 106)">40 PB4_SDA</text>
<text x="151.8" y="106" transform="rotate(-90 151.8 106)">39 PB3_SCK</text>
<text x="154.3" y="106" transform="rotate(-90 154.3 106)">38 PA15</text>
<text x="156.7" y="106" transform="rotate(-90 156.7 106)">37 PA14</text>
<text x="181.9" y="105.4">1</text>
<text x="181.9" y="103">2</text>
<text x="85.5" y="111.6">L8</text>
<text x="138.2" y="113.7" transform="rotate(-90 138.2 113.7)">XI</text>
<text x="218.9" y="111.6">J4</text>
<text x="246.2" y="111.6">J2</text>
<text x="72.9" y="119">C6</text>
<text x="73.1" y="114.1">L7</text>
<text x="135.7" y="114.4" transform="rotate(-90 135.7 114.4)">XO</text>
<text x="140.6" y="114.9" transform="rotate(-90 140.6 114.9)">PB8</text>
<text x="143.1" y="118.3" transform="rotate(-90 143.1 118.3)">BOOT0</text>
<text x="155.5" y="116.1" transform="rotate(-90 155.5 116.1)">PA15</text>
<text x="221.4" y="117.8">7</text>
<text x="221.4" y="115.3">8</text>
<text x="231.8" y="115.3">VIN</text>
<text x="248.6" y="117.8">7</text>
<text x="248.6" y="115.3">8</text>
<text x="259" y="115.3">VIN</text>
<text x="13.8" y="124">J12</text>
<text x="112.9" y="121.5">1</text>
<text x="112.9" y="124">2</text>
<text x="119.1" y="122.7">NC</text>
<text x="119.1" y="125.2">RFIP</text>
<text x="130.8" y="121.3" transform="rotate(-90 130.8 121.3)">RF_GPIO1</text>
<text x="133.2" y="121.3" transform="rotate(-90 133.2 121.3)">RF_GPIO2</text>
<text x="145.6" y="124.8" transform="rotate(-90 145.6 124.8)">PB7/RF_FCSB</text>
<text x="148.1" y="123.5" transform="rotate(-90 148.1 123.5)">PB6/RF_CSB</text>
<text x="150.5" y="123.8" transform="rotate(-90 150.5 123.8)">PB4/RF_SDA</text>
<text x="153" y="123.8" transform="rotate(-90 153 123.8)">PB3/RF_SCK</text>
<text x="155.4" y="122.7">PA13/SWDIO</text>
<text x="157.9" y="124.8" transform="rotate(-90 157.9 124.8)">PA14/SWCLK</text>
<text x="163.1" y="125.2">PA12</text>
<text x="173.2" y="124">35 PA12</text>
<text x="173.2" y="121.5">36 PA13</text>
<text x="221.4" y="125.2">4</text>
<text x="221.4" y="122.7">5</text>
<text x="221.4" y="120.2">6</text>
<text x="236.8" y="122.7">+5</text>
<text x="239.2" y="125.2">VCC</text>
<text x="248.6" y="125.2">4</text>
<text x="248.6" y="122.7">5</text>
<text x="248.6" y="120.2">6</text>
<text x="263.9" y="122.7">+5</text>
<text x="266.4" y="125.2">VCC</text>
<text x="16.3" y="130.1">1</text>
<text x="16.3" y="127.6">2</text>
<text x="26.1" y="127.6">L5</text>
<text x="41" y="127.6">L4</text>
<text x="55.8" y="127.6">L3</text>
<text x="70.6" y="127.6">L2</text>
<text x="82.8" y="126.4">C1</text>
<text x="112.9" y="126.4">3</text>
<text x="112.9" y="128.9">4</text>
<text x="112.9" y="131.4">5</text>
<text x="119.1" y="127.6">RFIN</text>
<text x="119.1" y="130.1">RFO</text>
<text x="163.1" y="130.1">PA10</text>
<text x="163.1" y="127.6">PA11</text>
<text x="173.2" y="128.9">33 PA10</text>
<text x="173.2" y="126.4">34 PA11</text>
<text x="173.2" y="131.4">32 PA9</text>
<text x="221.4" y="130.1">2</text>
<text x="221.4" y="127.6">3</text>
<text x="228.9" y="126.4">MCU_RST</text>
<text x="228.9" y="128.9">PB8</text>
<text x="228.9" y="131.4">PA15</text>
<text x="248.6" y="130.1">2</text>
<text x="248.6" y="127.6">3</text>
<text x="256" y="128.9">PB8</text>
<text x="256" y="131.4">PA15</text>
<text x="256" y="126.4">MCU_RST</text>
<text x="8.1" y="135.1">B</text>
<text x="13.8" y="133.6">SMA</text>
<text x="38.5" y="136.1">C3</text>
<text x="68.2" y="136.1">C2</text>
<text x="112.9" y="136.3">7</text>
<text x="112.9" y="133.8">6</text>
<text x="119.1" y="132.6">RF_AVDD</text>
<text x="119.1" y="137.6">RF_GND</text>
<text x="119.1" y="135.1">NC</text>
<text x="163.1" y="137.6">PB15</text>
<text x="164.1" y="135.1">PA8</text>
<text x="164.1" y="132.6">PA9</text>
<text x="173.2" y="136.3">30 PB15</text>
<text x="173.2" y="133.8">31 PA8</text>
<text x="221.4" y="132.6">1</text>
<text x="248.6" y="132.6">1</text>
<text x="287.4" y="135.1">B</text>
<text x="92.9" y="141.2">L1</text>
<text x="105.2" y="143.7">PC13</text>
<text x="105.2" y="141.2">GPIO3</text>
<text x="111.7" y="143.7">10</text>
<text x="112.9" y="138.8">8</text>
<text x="112.9" y="141.2">9</text>
<text x="119.1" y="140">RF_DVDD</text>
<text x="119.1" y="142.5">RF_GPIO3</text>
<text x="163.1" y="142.5">PB13</text>
<text x="163.1" y="140">PB14</text>
<text x="173.2" y="143.7">27 PB12</text>
<text x="173.2" y="141.2">28 PB13</text>
<text x="173.2" y="138.8">29 PB14</text>
<text x="226.4" y="141.7">D5</text>
<text x="233.6" y="142.3">R15</text>
<text x="241.2" y="143.7">PA11</text>
<text x="248.6" y="141.2">KEY1</text>
<text x="256" y="141.2">S1</text>
<text x="31.3" y="148.6">VCC</text>
<text x="98.1" y="148.6">VCC</text>
<text x="105.2" y="148.6">PC15</text>
<text x="105.2" y="146.2">PC14</text>
<text x="111.7" y="146.2">11</text>
<text x="111.7" y="148.6">12</text>
<text x="119.1" y="145">PC13</text>
<text x="119.1" y="147.4">PC14</text>
<text x="119.1" y="149.9">PC15</text>
<text x="163.1" y="145">PB12</text>
<text x="164.1" y="149.9">PA6</text>
<text x="164.1" y="147.4">PA7</text>
<text x="173.2" y="148.6">25 PA6</text>
<text x="173.2" y="146.2">26 PA7</text>
<text x="216.5" y="149.9">VCC</text>
<text x="226.4" y="146.7">LED1</text>
<text x="233.6" y="147.2">2k2</text>
<text x="69.6" y="151.1">C8</text>
<text x="76.8" y="151.1">C9</text>
<text x="83.5" y="151.1">C10</text>
<text x="91.7" y="151.1">C11</text>
<text x="226.4" y="151.6">D7</text>
<text x="233.6" y="152.1">R16</text>
<text x="241.2" y="153.6">PA12</text>
<text x="248.6" y="151.1">KEY2</text>
<text x="256" y="151.1">S2</text>
<text x="36" y="158.6">R17</text>
<text x="36" y="161">10k</text>
<text x="130.8" y="160.1" transform="rotate(-90 130.8 160.1)">PF0</text>
<text x="133.2" y="160.1" transform="rotate(-90 133.2 160.1)">PF1</text>
<text x="135.7" y="160.1" transform="rotate(-90 135.7 160.1)">MCU_RST</text>
<text x="138.2" y="160.1" transform="rotate(-90 138.2 160.1)">NC</text>
<text x="140.6" y="160.1" transform="rotate(-90 140.6 160.1)">MCU_VSSA</text>
<text x="143.1" y="160.1" transform="rotate(-90 143.1 160.1)">MCU_VDD</text>
<text x="145.6" y="160.1" transform="rotate(-90 145.6 160.1)">MCU_VDDA</text>
<text x="148.1" y="160.1" transform="rotate(-90 148.1 160.1)">PA0</text>
<text x="150.5" y="160.1" transform="rotate(-90 150.5 160.1)">PA1</text>
<text x="153" y="160.1" transform="rotate(-90 153 160.1)">PA2</text>
<text x="155.5" y="160.1" transform="rotate(-90 155.5 160.1)">PA3</text>
<text x="157.9" y="160.1" transform="rotate(-90 157.9 160.1)">PA4</text>
<text x="226.4" y="156.6">LED2</text>
<text x="233.6" y="157.1">2k2</text>
<text x="40.7" y="166.9">R3</text>
<text x="73.4" y="163.5">VCC</text>
<text x="129.5" y="167.5" transform="rotate(-90 129.5 167.5)">13</text>
<text x="132" y="167.5" transform="rotate(-90 132 167.5)">14</text>
<text x="134.5" y="167.5" transform="rotate(-90 134.5 167.5)">15</text>
<text x="136.9" y="167.5" transform="rotate(-90 136.9 167.5)">16</text>
<text x="139.4" y="167.5" transform="rotate(-90 139.4 167.5)">17</text>
<text x="141.9" y="167.5" transform="rotate(-90 141.9 167.5)">18</text>
<text x="144.4" y="167.5" transform="rotate(-90 144.4 167.5)">19</text>
<text x="146.8" y="167.5" transform="rotate(-90 146.8 167.5)">20</text>
<text x="149.3" y="167.5" transform="rotate(-90 149.3 167.5)">21</text>
<text x="151.8" y="167.5" transform="rotate(-90 151.8 167.5)">22</text>
<text x="154.3" y="167.5" transform="rotate(-90 154.3 167.5)">23</text>
<text x="156.7" y="167.5" transform="rotate(-90 156.7 167.5)">24</text>
<text x="221.4" y="167.2">VCC</text>
<text x="231.1" y="164.5">R18</text>
<text x="248.4" y="163.5">B1</text>
<text x="40.7" y="172.1">330R</text>
<text x="48.4" y="168.4">MCU_RST</text>
<text x="134.5" y="173.9" transform="rotate(-90 134.5 173.9)">MCU_RST</text>
<text x="146.8" y="173.9" transform="rotate(-90 146.8 173.9)">PA0</text>
<text x="149.3" y="173.9" transform="rotate(-90 149.3 173.9)">PA1</text>
<text x="151.8" y="173.9" transform="rotate(-90 151.8 173.9)">PA2</text>
<text x="154.3" y="173.9" transform="rotate(-90 154.3 173.9)">PA3</text>
<text x="156.7" y="173.9" transform="rotate(-90 156.7 173.9)">PA4</text>
<text x="231.1" y="169.6">22R</text>
<text x="236.3" y="173.4">Q2</text>
<text x="36" y="178.1">C23</text>
<text x="70.2" y="178.9" transform="rotate(-90 70.2 178.9)">PA14</text>
<text x="72.6" y="178.9" transform="rotate(-90 72.6 178.9)">PA13</text>
<text x="77.6" y="178.9" transform="rotate(-90 77.6 178.9)">MCU_RST</text>
<text x="127" y="177.6" transform="rotate(-90 127 177.6)">4</text>
<text x="169.8" y="178.3">VCC</text>
<text x="209.1" y="175.8">PA8</text>
<text x="223.6" y="174.3">R4</text>
<text x="223.6" y="179.5">4k7</text>
<text x="234.5" y="175.8">3904</text>
<text x="8.1" y="182">A</text>
<text x="21" y="183.2">K1</text>
<text x="21" y="185.7">RST</text>
<text x="36" y="180.5">100nF</text>
<text x="60.7" y="185.7">J14</text>
<text x="97.8" y="183">C24</text>
<text x="97.8" y="185.5">12pF</text>
<text x="112.6" y="183">C25</text>
<text x="112.6" y="185.5">12pF</text>
<text x="120.3" y="183.2">1</text>
<text x="124.6" y="183.8" transform="rotate(-90 124.6 183.8)">12MHz</text>
<text x="127" y="181.3" transform="rotate(-90 127 181.3)">X3</text>
<text x="133.7" y="183.2">3</text>
<text x="144.8" y="185.5">C12</text>
<text x="154.7" y="185.5">C13</text>
<text x="164.6" y="185.5">C14</text>
<text x="174.5" y="185.5">C15</text>
<text x="214.8" y="183.8" transform="rotate(-90 214.8 183.8)">2</text>
<text x="217.3" y="183.8" transform="rotate(-90 217.3 183.8)">1</text>
<text x="287.4" y="182">A</text>
<text x="63.2" y="190.6">JLINK</text>
<text x="69" y="186.3" transform="rotate(-90 69 186.3)">5</text>
<text x="71.4" y="186.3" transform="rotate(-90 71.4 186.3)">4</text>
<text x="73.9" y="186.3" transform="rotate(-90 73.9 186.3)">3</text>
<text x="76.4" y="186.3" transform="rotate(-90 76.4 186.3)">2</text>
<text x="78.8" y="186.3" transform="rotate(-90 78.8 186.3)">1</text>
<text x="117.6" y="187.9">C26</text>
<text x="117.6" y="190.4">27pF</text>
<text x="127" y="191" transform="rotate(-90 127 191)">2</text>
<text x="132.4" y="190.4">27pF</text>
<text x="134.9" y="187.9">C27</text>
<text x="144.8" y="187.9">100nF</text>
<text x="154.7" y="187.9">470pF</text>
<text x="164.6" y="187.9">100nF</text>
<text x="174.5" y="187.9">470pF</text>
<text x="41.4" y="202">1</text>
<text x="112.4" y="202">2</text>
<text x="183.3" y="202">3</text>
<text x="254.3" y="202">4</text>
</g>
<g font-size="2.2" fill="#000080">
<text x="58.3" y="22.7">SW1</text>
<text x="50.8" y="25.2">SW</text>
<text x="77.8" y="27.4">BT1</text>
<text x="82.8" y="27.9">3AA</text>
<text x="201.7" y="32.6">T1</text>
<text x="201.7" y="40">T2</text>
<text x="201.7" y="54.8">T3</text>
<text x="179.4" y="96.8">J13</text>
<text x="194.2" y="100.5">R20</text>
<text x="194.2" y="105.7">10k</text>
<text x="117.6" y="109.1">U1</text>
<text x="179.4" y="109.1">BOOT</text>
<text x="110.2" y="163.5">CMT2380F64-QFN48</text>
<text x="97.8" y="175.6">Y1</text>
<text x="100.3" y="180.5">32768</text>
<text x="211.5" y="188.2">J11</text>
<text x="211.5" y="190.6">BUZZ</text>
</g>
<text font-size="2.2" fill="#800000" x="199.2" y="101.7">BOOT0</text>
</svg>
